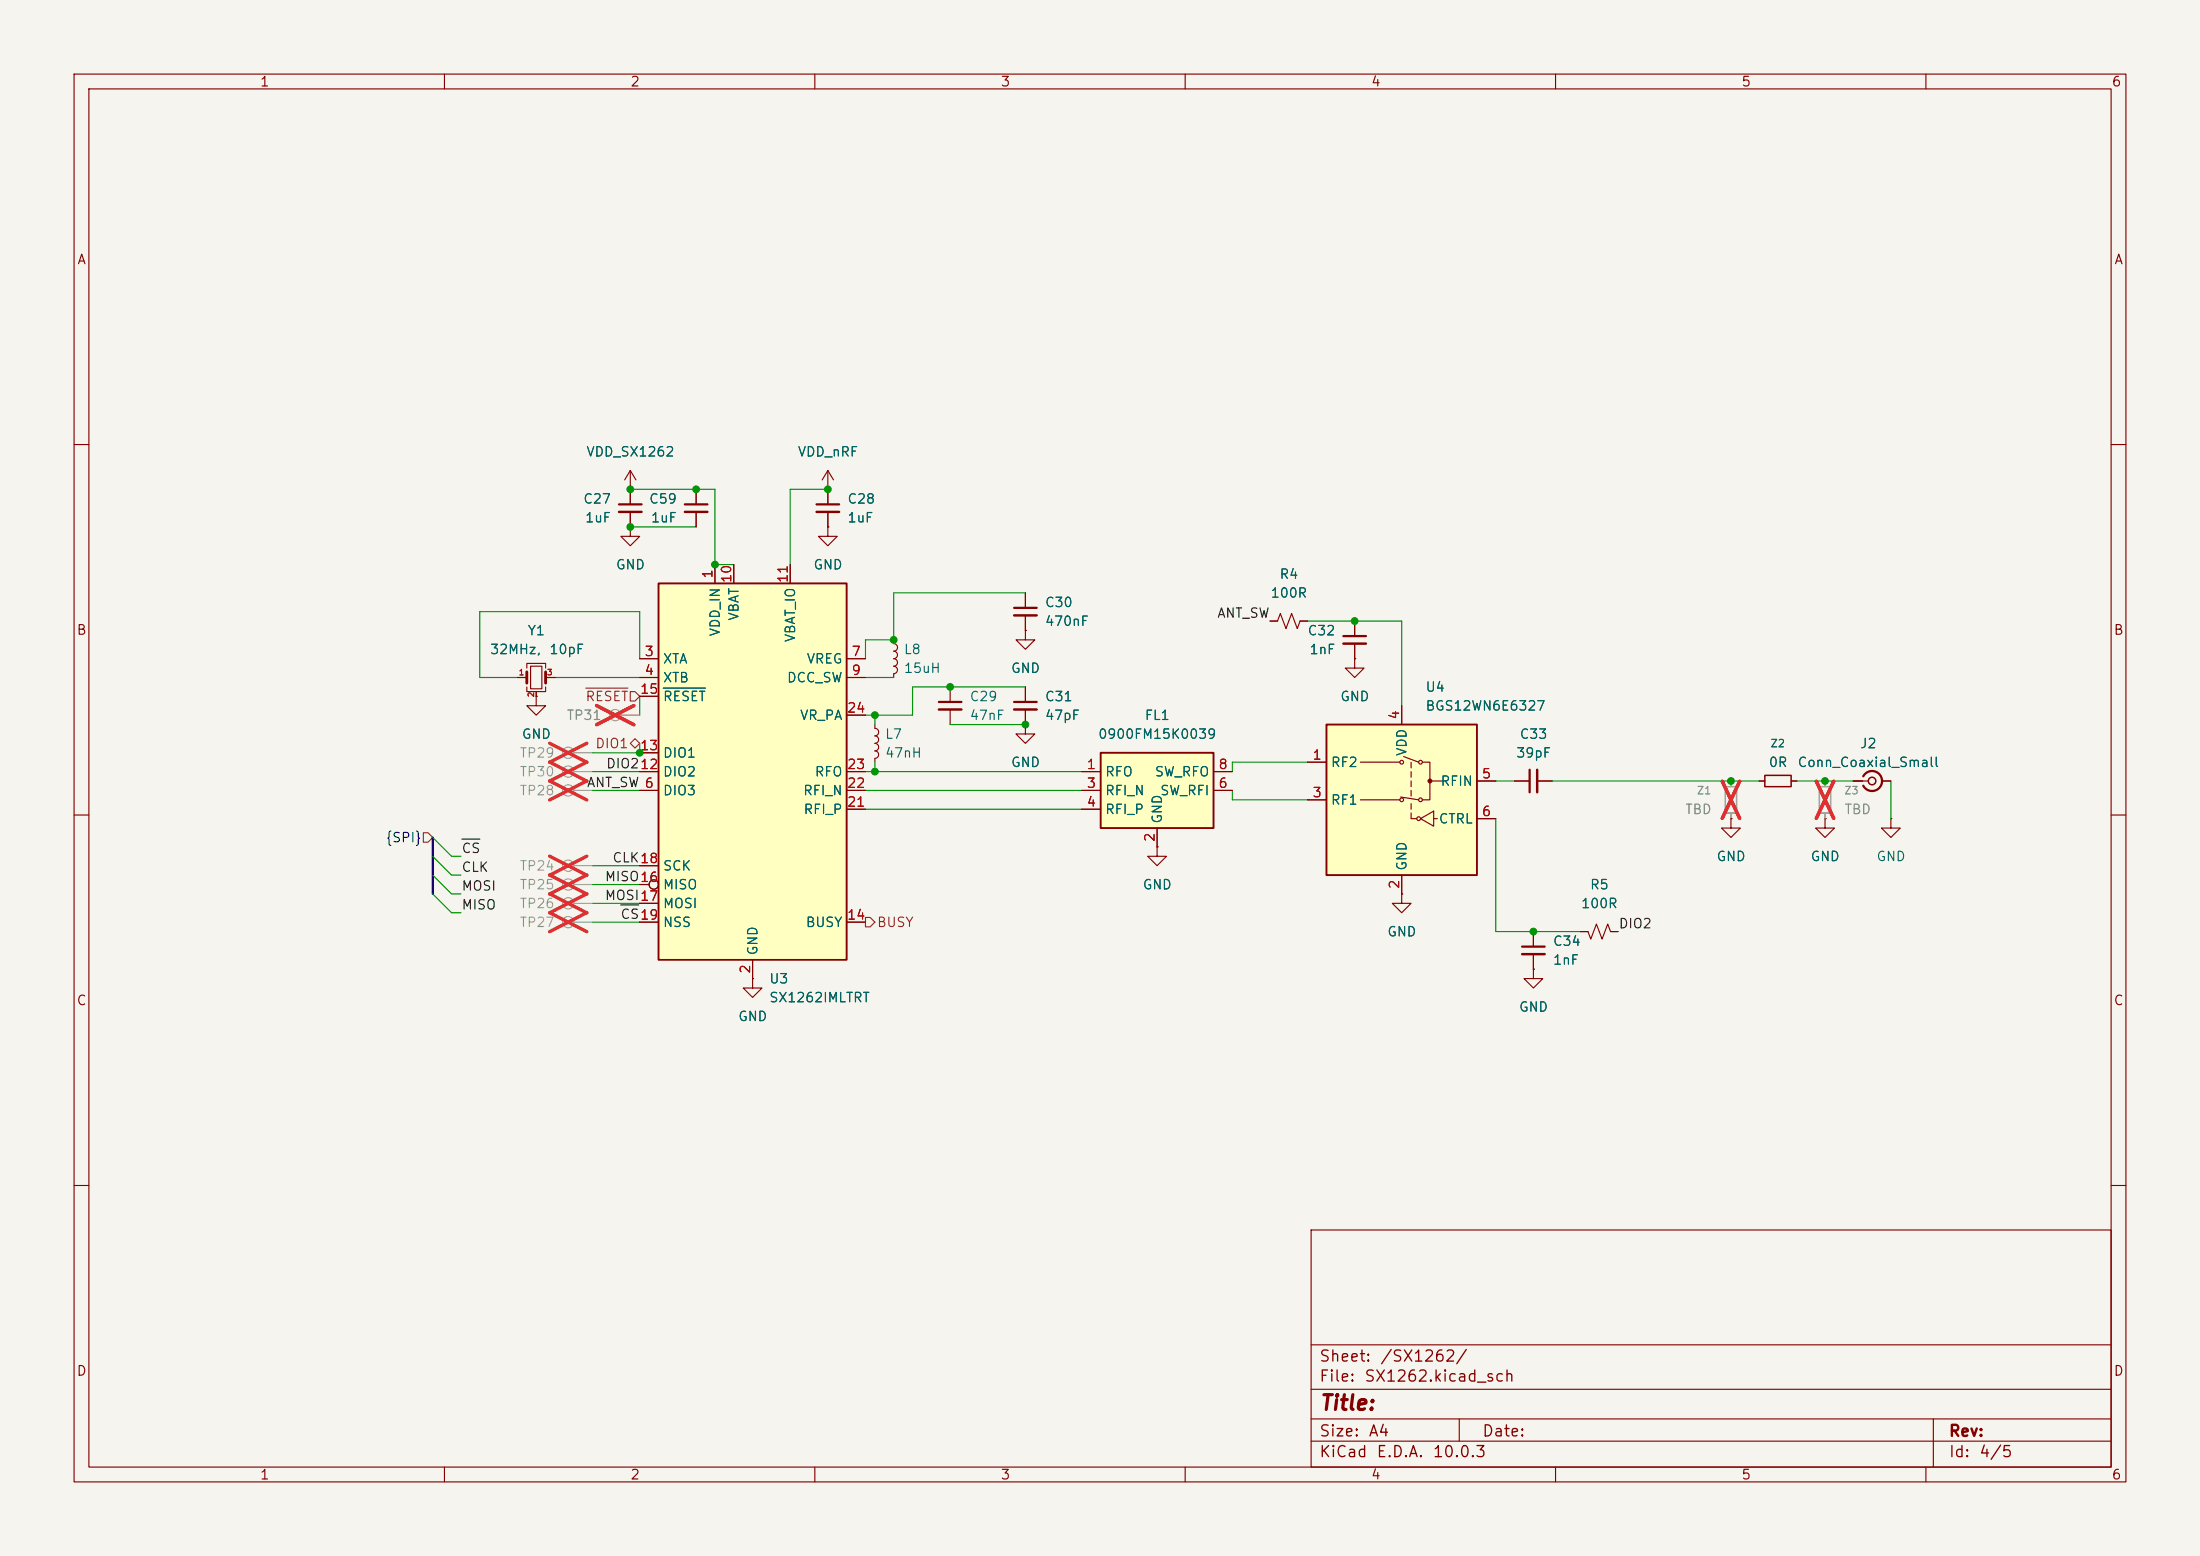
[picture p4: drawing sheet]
<svg xmlns="http://www.w3.org/2000/svg" width="297mm" height="210mm" viewBox="0 0 297 210" stroke-linecap="round" stroke-linejoin="round" font-family="sans-serif">
<path d="M0 0h297v210h-297z" fill="#f5f4ef" stroke="#f5f4ef" stroke-width=".14"/>
<g fill="none" stroke="#840000" stroke-width=".15">
<path d="M10 10h277v190h-277zM12 12h273v186h-273zM60 10v2M110 10v2M160 10v2M210 10v2M260 10v2M10 60h2M285 60h2M10 110h2M285 110h2M207 125.7v2.1"/>
<path d="M207 128.8v2M10 160h2M177 166h108v32h-108zM285 160h2M60 198v2M110 198v2M160 198v2M177 194.5h108M177 191.5h108M177 187.5h108M177 181.5h108M197 191.5v3"/>
<path d="M210 198v2M260 198v2M261 191.5v6.5"/>
</g>
<path d="M205.5 127.8h3" fill="none" stroke="#840000" stroke-width=".3"/>
<path d="M205.5 128.8h3" fill="none" stroke="#840000" stroke-width=".33"/>
<path d="M179.1 97.8h20.3v20.3h-20.3z" fill="#ffffc2"/>
<path d="M179.1 97.8h20.3v20.3h-20.3z" fill="none" stroke="#840000" stroke-width=".25"/>
<g fill="none" stroke="#840000" stroke-width=".15">
<path d="M69.8 91.4h1.3M71.1 90.2v-.7h2.6v.7M71.1 92.7v.6h2.6v-.6M71.6 89.9h1.6v3.1h-1.6zM72.4 94v1.3h1.3l-1.3 1.2-1.3-1.2h1.3M72.4 94h.1M72.4 93.3v.7M73.7 91.4h1.2M118.1 97.8v.5a.51 .51 0 0 1 .5 .5 .51 .51 0 0 1-.5 .5 .5 .5 0 0 1 .5 .5 .5 .5 0 0 1-.5 .5 .51 .51 0 0 1 .5 .5 .51 .51 0 0 1-.5 .6 .5 .5 0 0 1 .5 .5 .5 .5 0 0 1-.5 .5v.5M120.6 86.4v.5a.51 .51 0 0 1 .6 .5 .51 .51 0 0 1-.6 .5 .5 .5 0 0 1 .6 .5 .5 .5 0 0 1-.6 .5 .51 .51 0 0 1 .6 .5 .51 .51 0 0 1-.6 .5 .5 .5 0 0 1 .6 .5 .5 .5 0 0 1-.6 .5v.5M128.3 92.7v2M128.3 95.8v2"/>
<path d="M138.4 85.1v1.3h1.3l-1.3 1.2-1.2-1.2h1.2M138.4 85.1h.1M138.4 97.8v1.3h1.3l-1.3 1.2-1.2-1.2h1.2M138.4 97.8h.1M138.4 80v2M138.4 83.1v2M138.4 92.7v2M138.4 95.8v2M182.9 88.9v1.3h1.2l-1.2 1.2-1.3-1.2h1.3M182.9 88.9h.1M182.9 83.8v2.1M182.9 86.9v2"/>
<path d="M189.2 95.3v2.5M156.2 114.3v1.3h1.3l-1.3 1.2-1.3-1.2h1.3M156.2 114.3h.1M176.5 102.9h2.6M176.5 108h2.6M183.6 102.9h5.4M183.6 108h5.4M189.1 107.6l2.4 .4M189.2 118.1v2.6M189.5 102.1l2 .8M190.5 109.7v.8h.8M190.5 102.9v.7"/>
<path d="M190.5 104.1v.8M190.5 105.4v.8M190.5 106.7v.7M190.5 108.5v.7M191.8 110.5l1.7-1v2zM192 102.9h1v5.1h-1M193 105.4h1.8M193.5 110.5h.6M199.4 110.5h2.5M199.4 105.4h2.5M207 130.8v1.3h-1.3l1.3 1.3 1.3-1.3h-1.3M207 130.8h.1"/>
<circle cx="189.2" cy="102.9" r=".25"/>
<circle cx="189.2" cy="107.9" r=".25"/>
<circle cx="191.5" cy="110.5" r=".25"/>
<circle cx="191.8" cy="102.9" r=".25"/>
<circle cx="191.8" cy="107.9" r=".25"/>
</g>
<circle cx="193" cy="105.4" r=".25" fill="#840000" stroke="#840000" stroke-width=".15"/>
<path d="M126.7 94.7h3.1M136.9 82h3.1M136.9 94.7h3.1M181.4 85.9h3" fill="none" stroke="#840000" stroke-width=".3"/>
<path d="M126.7 95.8h3.1M136.9 83.1h3.1M136.9 95.8h3.1M181.4 86.9h3" fill="none" stroke="#840000" stroke-width=".33"/>
<g fill="none" stroke="#9c9b98" stroke-width=".15">
<path d="M83.8 96.5h2.6M77.5 106.7h2.5M77.5 104.1h2.5M77.5 101.6h2.5"/>
<circle cx="83.1" cy="96.5" r=".76"/>
<circle cx="76.7" cy="101.6" r=".76"/>
<circle cx="76.7" cy="104.1" r=".76"/>
<circle cx="76.7" cy="106.7" r=".76"/>
</g>
<path d="M80.5 95.2l5.1 2.6M85.6 95.2l-5.1 2.6M74.2 105.4l5 2.6M74.2 102.9l5 2.5M74.2 100.3l5 2.6M79.2 105.4l-5 2.6M79.2 102.9l-5 2.5M79.2 100.3l-5 2.6" fill="none" stroke="#e12e31" stroke-width=".46"/>
<path d="M71.1 90.7v1.5M73.7 90.7v1.5" fill="none" stroke="#840000" stroke-width=".38"/>
<path d="M148.6 101.6h15.2v10.2h-15.2z" fill="#ffffc2"/>
<path d="M148.6 101.6h15.2v10.2h-15.2z" fill="none" stroke="#840000" stroke-width=".25"/>
<path d="M171.4 83.8h1.1l.3-1 .8 2 .8-2 .7 2 .4-1h1M146 104.1h2.6M146 106.7h2.6M146 109.2h2.6M156.2 111.8v2.5M163.8 104.1h2.6M163.8 106.7h2.6M101.6 132.1v1.3h1.3l-1.3 1.2-1.3-1.2h1.3M101.6 132.1h.1" fill="none" stroke="#840000" stroke-width=".15"/>
<path d="M88.9 78.7h25.4v50.8h-25.4z" fill="#ffffc2"/>
<path d="M88.9 78.7h25.4v50.8h-25.4z" fill="none" stroke="#840000" stroke-width=".25"/>
<g fill="none" stroke="#840000" stroke-width=".15">
<path d="M85.1 71.1v1.3h1.3l-1.3 1.3-1.3-1.3h1.3M85.1 71.1h.1M85.1 66h.1M85.1 63.5l-.8 1.3M85.1 63.5l.8 1.3M85.1 63.5v4.6M85.1 69.1v2M94 66v2.1M94 69.1v2M96.5 76.2v2.5M99.1 76.2v2.5M106.7 76.2v2.5"/>
<path d="M111.8 71.1v1.3h-1.3l1.3 1.3 1.2-1.3h-1.2M111.8 71.1h.1M111.8 66h.1M111.8 63.5v4.6M111.8 69.1v2M111.8 63.5l-.8 1.3M111.8 63.5l.7 1.3M69.8 91.4h1.3M72.4 94h.1M72.4 93.3v.7M73.7 91.4h1.2M86.4 88.9h2.5"/>
<path d="M86.4 91.4h2.5M86.4 94h2.5M114.3 88.9h2.5M114.3 91.4h2.5M114.3 96.5h2.5M138.4 85.1h.1M138.4 97.8h.1M138.4 80v2M138.4 83.1v2M138.4 92.7v2M138.4 95.8v2M171.4 83.8h1.1"/>
<path d="M175.5 83.8h1M182.9 88.9h.1M182.9 83.8v2.1M182.9 86.9v2M189.2 95.3v2.5M86.4 106.7h2.5M86.4 104.1h2.5M86.4 101.6h2.5M86.4 119.4h1.2M86.4 116.8h2.5M114.3 106.7h2.5M114.3 104.1h2.5"/>
<path d="M114.3 109.2h2.5M146 106.7h2.6M146 104.1h2.6M146 109.2h2.6M156.2 114.3h.1M156.2 111.8v2.5M163.8 106.7h2.6M163.8 104.1h2.6M176.5 102.9h2.6M176.5 108h2.6M189.2 118.1v2.6M199.4 105.4h2.5"/>
<path d="M199.4 110.5h2.5M204.5 105.4h2M207.5 105.4h2M233.7 110.5v1.3h1.2l-1.2 1.2-1.3-1.2h1.3M233.7 110.5h.1M237.5 105.4h.8M241.8 105.4h.8M246.4 110.5v1.3h1.2l-1.2 1.2-1.3-1.2h1.3M246.4 110.5h.1M250.2 105.4h2M254 105.4h1.3M255.3 110.5v1.3h1.2l-1.2 1.2-1.3-1.2h1.3"/>
<path d="M255.3 110.5h.1M86.4 124.5h2.5M86.4 121.9h2.5M101.6 132.1h.1M101.6 129.5v2.6M114.3 124.5h2.5M189.2 120.7v1.2h1.3l-1.3 1.3-1.2-1.3h1.2M189.2 120.7h.1M207 130.8h.1M207 125.7v2.1M207 128.8v2M213.4 125.7h1l.4 1 .7-2 .8 2 .7-2 .4 1h1"/>
<circle cx="88.3" cy="119.4" r=".63"/>
</g>
<path d="M89.5 92.9h5.7" fill="none" stroke="#006464" stroke-width=".15"/>
<g fill="none" stroke="#9c9b98" stroke-width=".15">
<path d="M83.8 96.5h2.6M77.5 116.8h2.5M77.5 119.4h2.5M233.7 105.4v.8M233.7 109.7v.8M246.4 105.4v.8M246.4 109.7v.8M77.5 121.9h2.5M77.5 124.5h2.5"/>
<circle cx="76.7" cy="116.8" r=".76"/>
<circle cx="76.7" cy="119.4" r=".76"/>
<circle cx="76.7" cy="124.5" r=".76"/>
<circle cx="76.7" cy="121.9" r=".76"/>
</g>
<g fill="none" stroke="#e12e31" stroke-width=".46">
<path d="M80.5 95.2l5.1 2.6M85.6 95.2l-5.1 2.6M74.2 115.6l5 2.5M74.2 118.1l5 2.6M79.2 115.6l-5 2.5M79.2 118.1l-5 2.6M232.5 105.4l2.4 5.1M234.9 105.4l-2.4 5.1M245.2 105.4l2.4 5.1M247.6 105.4l-2.4 5.1M74.2 120.6l5 2.6M74.2 123.2l5 2.5"/>
<path d="M79.2 120.6l-5 2.6M79.2 123.2l-5 2.5"/>
</g>
<path d="M83.6 68.1h3M92.5 68.1h3M110.2 68.1h3.1M206.5 103.9v3M251.5 104.8a1.35 1.35 0 0 1 2.1-.4 1.35 1.35 0 0 1 0 2.1 1.35 1.35 0 0 1-2.1-.5" fill="none" stroke="#840000" stroke-width=".3"/>
<path d="M83.6 69.1h3M92.5 69.1h3M110.2 69.1h3.1M207.5 103.9v3" fill="none" stroke="#840000" stroke-width=".33"/>
<path d="M232.9 106.2h1.5v3.5h-1.5zM245.6 106.2h1.5v3.5h-1.5z" fill="none" stroke="#9c9b98" stroke-width=".2"/>
<g fill="none" stroke="#840000" stroke-width=".2">
<path d="M238.3 104.6h3.5v1.6h-3.5z"/>
<circle cx="252.7" cy="105.4" r=".51"/>
</g>
<path d="M79.1 92.9h5.7M85.1 93.3h.6l.7 .7-.7 .6h-.6zM57.1 112.4h.7l.6 .6-.6 .7h-.7zM85.1 100.3l.6-.6 .7 .6-.7 .7zM116.8 123.8h.7l.6 .7-.6 .6h-.7z" fill="none" stroke="#725600" stroke-width=".15"/>
<path d="M62.4 113.3h2.4M83.8 122.1h2.4" fill="none" stroke="#0f0f0f" stroke-width=".15"/>
<path d="M58.4 113v7.7" fill="none" stroke="#000084" stroke-width=".3"/>
<g fill="none" stroke="#009600" stroke-width=".15">
<path d="M85.1 66h11.4v10.2h2.6M85.1 71.1h8.9M111.8 66h-5.1v10.2M74.9 91.4h11.5M86.4 88.9v-6.3h-21.6v8.8h5M86.4 94v2.5M116.8 91.4h3.8M118.1 96.5v1.3M128.3 97.8h10.1M138.4 80h-17.8v6.4h-3.8v2.5M138.4 92.7h-15.2v3.8h-6.4M176.5 83.8h12.7v11.5"/>
<path d="M58.4 115.6l2.6 2.5h1.2M58.4 118.1l2.6 2.6h1.2M58.4 113l2.6 2.6h1.2M80 106.7h6.4M80 104.1h6.4M80 116.8h6.4M80 119.4h6.4M86.4 100.3v1.3h-6.4M116.8 106.7h29.2M116.8 104.1h29.2M116.8 109.2h29.2M118.1 102.9v1.2"/>
<path d="M166.4 106.7v1.3h10.1M176.5 102.9h-10.1v1.2M201.9 105.4h2.6M201.9 110.5v15.2h11.5M209.5 105.4h28M242.6 105.4h7.6M255.3 105.4v5.1M58.4 120.7l2.6 2.5h1.2M80 121.9h6.4M80 124.5h6.4"/>
</g>
<g fill="#009600" stroke="#009600" stroke-width=".14">
<circle cx="111.8" cy="66" r=".46"/>
<circle cx="118.1" cy="96.5" r=".46"/>
<circle cx="118.1" cy="104.1" r=".46"/>
<circle cx="96.5" cy="76.2" r=".46"/>
<circle cx="94" cy="66" r=".46"/>
<circle cx="85.1" cy="66" r=".46"/>
<circle cx="85.1" cy="71.1" r=".46"/>
<circle cx="86.4" cy="101.6" r=".46"/>
<circle cx="138.4" cy="97.8" r=".46"/>
<circle cx="128.3" cy="92.7" r=".46"/>
<circle cx="120.6" cy="86.4" r=".46"/>
<circle cx="182.9" cy="83.8" r=".46"/>
<circle cx="207" cy="125.7" r=".46"/>
<circle cx="233.7" cy="105.4" r=".46"/>
<circle cx="246.4" cy="105.4" r=".46"/>
</g>
<text font-size="2" fill="#840000" x="178" y="190.8">Title:</text>
<g font-size="1.5" fill="#840000">
<text x="178" y="184.2">Sheet:</text>
<text x="186.2" y="184.2">/SX1262/</text>
<text x="178" y="186.9">File:</text>
<text x="184.1" y="186.9">SX1262.kicad_sch</text>
<text x="178" y="197.1">KiCad</text>
<text x="178" y="194.3">Size:</text>
<text x="184.7" y="194.3">A4</text>
<text x="185.7" y="197.1">E.D.A.</text>
<text x="193.3" y="197.1">10.0.3</text>
<text x="200" y="194.3">Date:</text>
<text x="263" y="194.3">Rev:</text>
<text x="263" y="197.1">Id:</text>
<text x="267.1" y="197.1">4/5</text>
</g>
<g font-size="1.3" fill="#840000">
<text x="35" y="12">1</text>
<text x="85" y="12">2</text>
<text x="135" y="12">3</text>
<text x="185" y="12">4</text>
<text x="235" y="12">5</text>
<text x="285" y="12">6</text>
<text x="10.3" y="36">A</text>
<text x="285.3" y="36">A</text>
<text x="10.3" y="86">B</text>
<text x="285.3" y="86">B</text>
<text x="10.3" y="136">C</text>
<text x="285.3" y="136">C</text>
<text x="10.3" y="186">D</text>
<text x="285.3" y="186">D</text>
<text x="35" y="200">1</text>
<text x="85" y="200">2</text>
<text x="135" y="200">3</text>
<text x="185" y="200">4</text>
<text x="235" y="200">5</text>
<text x="285" y="200">6</text>
</g>
<g font-size="1.3" fill="#006464">
<text x="79.1" y="61.9">VDD_SX1262</text>
<text x="107.6" y="61.9">VDD_nRF</text>
<text x="78.6" y="68.3">C27</text>
<text x="78.9" y="70.8">1uF</text>
<text x="87.5" y="68.3">C59</text>
<text x="87.8" y="70.8">1uF</text>
<text x="114.3" y="70.8">1uF</text>
<text x="114.3" y="68.3">C28</text>
<text x="83.1" y="77.2">GND</text>
<text x="109.7" y="77.2">GND</text>
<text x="100" y="83.9" transform="rotate(-90 100 83.9)">VBAT</text>
<text x="141" y="82.3">C30</text>
<text x="171.4" y="81">100R</text>
<text x="172.6" y="78.4">R4</text>
<text x="66.1" y="88.6">32MHz,</text>
<text x="71.1" y="86.1">Y1</text>
<text x="74.1" y="88.6">10pF</text>
<text x="89.4" y="89.9">XTA</text>
<text x="97.5" y="86" transform="rotate(-90 97.5 86)">VDD_IN</text>
<text x="107.7" y="86.8" transform="rotate(-90 107.7 86.8)">VBAT_IO</text>
<text x="108.8" y="89.9">VREG</text>
<text x="121.9" y="88.6">L8</text>
<text x="141" y="84.8">470nF</text>
<text x="176.4" y="86.1">C32</text>
<text x="176.7" y="88.6">1nF</text>
<text x="89.4" y="92.4">XTB</text>
<text x="89.4" y="95">RESET</text>
<text x="106.2" y="92.4">DCC_SW</text>
<text x="121.9" y="91.1">15uH</text>
<text x="130.8" y="95">C29</text>
<text x="136.4" y="91.1">GND</text>
<text x="141" y="95">C31</text>
<text x="180.8" y="95">GND</text>
<text x="192.4" y="93.7">U4</text>
<text x="70.4" y="100">GND</text>
<text x="107.9" y="97.5">VR_PA</text>
<text x="119.4" y="100">L7</text>
<text x="130.8" y="97.5">47nF</text>
<text x="141" y="97.5">47pF</text>
<text x="148.2" y="100">0900FM15K0039</text>
<text x="154.4" y="97.5">FL1</text>
<text x="192.4" y="96.2">BGS12WN6E6327</text>
<text x="205.1" y="100">C33</text>
<text x="251" y="101.3">J2</text>
<text x="89.4" y="107.7">DIO3</text>
<text x="89.4" y="105.1">DIO2</text>
<text x="89.4" y="102.6">DIO1</text>
<text x="108.3" y="107.7">RFI_N</text>
<text x="109.9" y="105.1">RFO</text>
<text x="119.4" y="102.6">47nH</text>
<text x="136.4" y="103.8">GND</text>
<text x="149.1" y="105.1">RFO</text>
<text x="149.1" y="107.7">RFI_N</text>
<text x="155.8" y="105.1">SW_RFO</text>
<text x="156.5" y="107.7">SW_RFI</text>
<text x="179.6" y="103.8">RF2</text>
<text x="190.2" y="102.1" transform="rotate(-90 190.2 102.1)">VDD</text>
<text x="194.4" y="106.4">RFIN</text>
<text x="204.6" y="102.6">39pF</text>
<text x="238.7" y="103.8">0R</text>
<text x="242.6" y="103.8">Conn_Coaxial_Small</text>
<text x="108.4" y="110.2">RFI_P</text>
<text x="149.1" y="110.2">RFI_P</text>
<text x="157.2" y="111.3" transform="rotate(-90 157.2 111.3)">GND</text>
<text x="179.6" y="108.9">RF1</text>
<text x="194.1" y="111.5">CTRL</text>
<text x="89.4" y="117.8">SCK</text>
<text x="190.2" y="117.6" transform="rotate(-90 190.2 117.6)">GND</text>
<text x="231.6" y="116.5">GND</text>
<text x="244.3" y="116.5">GND</text>
<text x="253.2" y="116.5">GND</text>
<text x="89.4" y="120.4">MISO</text>
<text x="89.4" y="122.9">MOSI</text>
<text x="89.4" y="125.4">NSS</text>
<text x="108.7" y="125.4">BUSY</text>
<text x="154.2" y="120.4">GND</text>
<text x="213.3" y="122.9">100R</text>
<text x="214.6" y="120.4">R5</text>
<text x="102.6" y="129" transform="rotate(-90 102.6 129)">GND</text>
<text x="187.2" y="126.7">GND</text>
<text x="209.6" y="130.5">1nF</text>
<text x="209.6" y="128">C34</text>
<text x="103.8" y="135.6">SX1262IMLTRT</text>
<text x="103.8" y="133.1">U3</text>
<text x="205" y="136.9">GND</text>
<text x="99.6" y="138.1">GND</text>
</g>
<g font-size="1.3" fill="#a90000">
<text x="96.5" y="78.2" transform="rotate(-90 96.5 78.2)">1</text>
<text x="99" y="78.8" transform="rotate(-90 99 78.8)">10</text>
<text x="106.7" y="78.8" transform="rotate(-90 106.7 78.8)">11</text>
<text x="86.9" y="88.9">3</text>
<text x="114.9" y="88.9">7</text>
<text x="86.3" y="94">15</text>
<text x="86.9" y="91.4">4</text>
<text x="114.9" y="91.4">9</text>
<text x="86.3" y="101.6">13</text>
<text x="114.3" y="96.5">24</text>
<text x="189.2" y="97.2" transform="rotate(-90 189.2 97.2)">4</text>
<text x="86.3" y="104.1">12</text>
<text x="86.9" y="106.7">6</text>
<text x="114.3" y="106.7">22</text>
<text x="114.3" y="104.1">23</text>
<text x="146.6" y="104.1">1</text>
<text x="146.6" y="106.7">3</text>
<text x="164.4" y="106.7">6</text>
<text x="164.4" y="104.1">8</text>
<text x="177.1" y="102.8">1</text>
<text x="177.1" y="107.9">3</text>
<text x="200" y="105.4">5</text>
<text x="114.3" y="109.2">21</text>
<text x="146.6" y="109.2">4</text>
<text x="156.2" y="113.7" transform="rotate(-90 156.2 113.7)">2</text>
<text x="200" y="110.5">6</text>
<text x="86.3" y="119.4">16</text>
<text x="86.3" y="116.8">18</text>
<text x="86.3" y="121.9">17</text>
<text x="86.3" y="124.4">19</text>
<text x="114.3" y="124.4">14</text>
<text x="189.2" y="120.1" transform="rotate(-90 189.2 120.1)">2</text>
<text x="101.6" y="131.5" transform="rotate(-90 101.6 131.5)">2</text>
</g>
<g font-size="1.3" fill="#0f0f0f">
<text x="164.2" y="83.7">ANT_SW</text>
<text x="79.1" y="106.6">ANT_SW 6</text>
<text x="81.7" y="104">DIO212</text>
<text x="62.2" y="115.4">CS</text>
<text x="62.2" y="118">CLK</text>
<text x="81.6" y="119.3">MISO16</text>
<text x="82.6" y="116.7">CLK18</text>
<text x="62.2" y="123.1">MISO</text>
<text x="62.2" y="120.5">MOSI</text>
<text x="81.6" y="121.8">MOSI17</text>
<text x="83.7" y="124.3">CS19</text>
<text x="218.4" y="125.6">DIO2</text>
</g>
<g font-size="1.3" fill="#725600">
<text x="79" y="95">RESET</text>
<text x="80.3" y="101.3">DIO1</text>
<text x="118.3" y="125.4">BUSY</text>
</g>
<g font-size="1.3" fill="#939391">
<text x="76.4" y="97.5">TP31</text>
<text x="70.1" y="107.7">TP28</text>
<text x="70.1" y="105.1">TP30</text>
<text x="70.1" y="102.6">TP29</text>
<text x="227.4" y="110.2">TBD</text>
<text x="248.9" y="110.2">TBD</text>
<text x="70.1" y="117.8">TP24</text>
<text x="70.1" y="122.9">TP26</text>
<text x="70.1" y="120.4">TP25</text>
<text x="70.1" y="125.4">TP27</text>
</g>
<text font-size="1.3" fill="#000084" x="52" y="114">{SPI}</text>
<text font-size="1" fill="#006464" x="238.9" y="101.1">Z2</text>
<g font-size="1" fill="#939391">
<text x="229" y="107.5">Z1</text>
<text x="248.9" y="107.5">Z3</text>
</g>
<g font-size=".8" fill="#a90000">
<text x="70" y="91.3">1</text>
<text x="72.3" y="94.2" transform="rotate(-90 72.3 94.2)">2</text>
<text x="73.8" y="91.3">3</text>
</g>
</svg>
